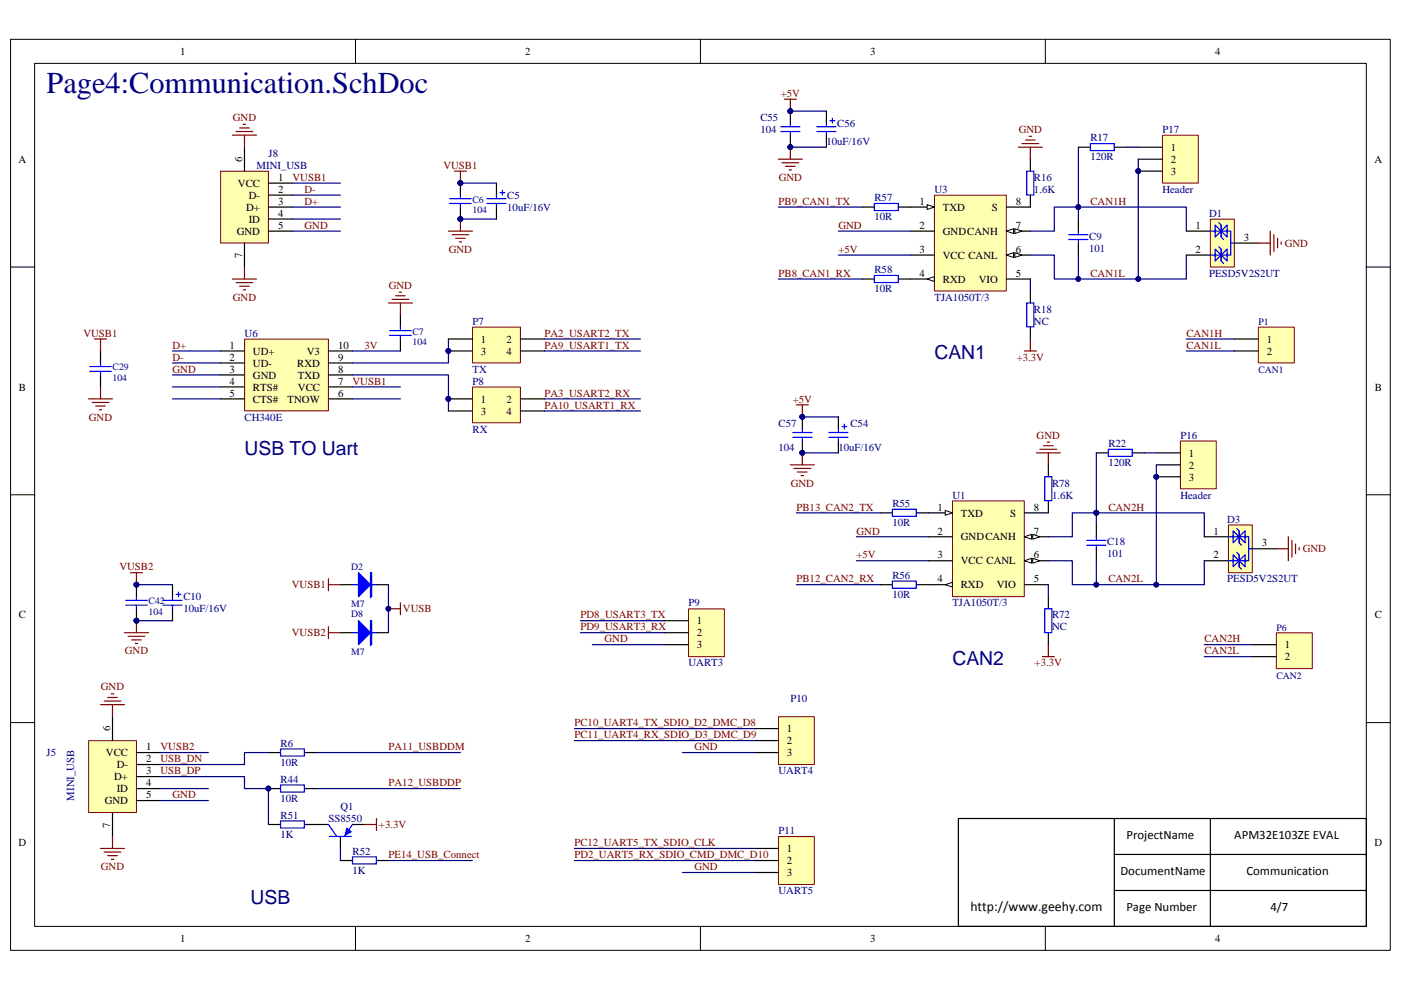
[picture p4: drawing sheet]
<svg xmlns="http://www.w3.org/2000/svg" width="297mm" height="210mm" viewBox="0 0 297 210" stroke-linecap="round" stroke-linejoin="round" font-family="sans-serif">
<path d="M2.2 8.3h292.6v193.3h-292.6z" fill="none" stroke="#000" stroke-width=".21"/>
<path d="M7.4 13.5h282.3v183h-282.3z" fill="#fff"/>
<g fill="none" stroke="#000" stroke-width=".21">
<path d="M7.3 13.4h282.4v183.1h-282.4zM75.4 8.3v5.1M148.5 8.3v5.1M221.6 8.3v5.1M2.2 56.6h5.1M289.7 56.6h5.1M2.2 104.9h5.1M289.7 104.9h5.1M2.2 153.3h5.1M289.7 153.3h5.1M75.4 196.5v5.1M148.5 196.5v5.1"/>
<path d="M221.6 196.5v5.1"/>
</g>
<path d="M203.2 173.6h86.5v22.9h-86.5zM236.3 173.6v22.9M256.6 173.6v22.9M236.3 188.9h53.4M236.3 181.2h53.4" fill="none" stroke="#000" stroke-width=".25"/>
<path d="M168.8 108.8h17.9M168.8 124h17.9M255.3 136.7h10.2M255.3 139.3h10.2" fill="none" stroke="#000080" stroke-width=".25"/>
<path d="M219.7 96.1h5.1M220.5 95.3h3.5M221.3 94.5h2M222 93.8h.5M222.3 96.1v2.5M221 139.3h2.5M222.3 136.7v2.6" fill="none" stroke="#800000" stroke-width=".25"/>
<path d="M202 106.3h15.2v20.3h-15.2z" fill="#ffffb0"/>
<path d="M201.9 106.2h15.3v20.4h-15.3z" fill="none" stroke="#800000" stroke-width=".21"/>
<path d="M196.8 108.8h5.1" fill="none" stroke="#000" stroke-width=".25"/>
<path d="M200.4 108.3l1.5 .5-1.5 .5z" fill="#fff" stroke="#000" stroke-width=".21"/>
<path d="M196.8 113.9h5.1M196.8 118.9h5.1M196.8 124h5.1" fill="none" stroke="#000" stroke-width=".25"/>
<path d="M200.4 124l1.5-.5v1z" fill="#fff" stroke="#000" stroke-width=".21"/>
<path d="M217.2 118.9h5.1M217.2 124h5.1" fill="none" stroke="#000" stroke-width=".25"/>
<g fill="#fff" stroke="#000" stroke-width=".21">
<path d="M217.2 118.9l1.5-.5v1z"/>
<path d="M219 118.4l1.5 .5-1.5 .5z"/>
</g>
<path d="M217.2 113.9h5.1" fill="none" stroke="#000" stroke-width=".25"/>
<g fill="#fff" stroke="#000" stroke-width=".21">
<path d="M217.2 113.9l1.5-.6v1.1z"/>
<path d="M219 113.3l1.5 .6-1.5 .5z"/>
</g>
<path d="M232.4 96.1h2.6M240.1 96.1h2.5M217.2 108.8h5.1M232.4 111.3v2.6M232.4 116.4v2.5" fill="none" stroke="#000" stroke-width=".25"/>
<path d="M181.6 118.9h15.2M181.6 113.9h15.2M222.3 118.9h5v5.1h28v-5.1M232.4 108.8h-5.1v5.1h-5M222.3 124v2.6" fill="none" stroke="#000080" stroke-width=".25"/>
<path d="M235 95.3h5v1.5h-5zM230.4 114.6h4.1M230.4 115.6h4.1M232.4 113.9v.7M232.4 115.6v.8" fill="none" stroke="#00f" stroke-width=".25"/>
<g fill="#000080" stroke="#000080" stroke-width=".21">
<circle cx="232.4" cy="124" r=".5"/>
<circle cx="245.2" cy="124" r=".5"/>
<circle cx="232.4" cy="108.8" r=".5"/>
</g>
<path d="M260.5 111.4h5v10.1h-5z" fill="#ffffb0"/>
<path d="M260.5 111.3h5v10.2h-5z" fill="none" stroke="#800000" stroke-width=".21"/>
<path d="M222.3 98.6v2.5M222.3 106.2v2.6M255.3 113.9h5.1M255.3 118.9h5.1M265.5 116.4h5.1M222.3 126.6v2.5M222.3 134.2v2.5" fill="none" stroke="#000" stroke-width=".25"/>
<g fill="none" stroke="#00f" stroke-width=".25">
<path d="M221.5 101.1h1.5v5.1h-1.5zM260.4 113.9h4.3v5h-4.3M261.4 113.6v1.5l1.3-1.2M261.4 118.7v1.5l1.3-1.3M262.2 112.1l.5 .5v2.5M262.2 117.2l.5 .5v2.5M262.7 113.9l-1.3-1.3v1.5M262.7 113.9l1.3-1.3v1.5M262.7 112.6v2.5l.5 .5M262.7 118.9l-1.3-1.2v1.5M262.7 118.9l1.3-1.2v1.5M262.7 117.7v2.5l.5 .5"/>
<path d="M264 113.6v1.5l-1.3-1.2M264 118.7v1.5l-1.3-1.3M264.7 116.4h.8M221.5 129.1h1.5v5.1h-1.5z"/>
</g>
<path d="M270.6 116.4h2.6M273.2 113.9v5M273.9 114.6v3.6M274.7 115.4v2M275.4 116.1v.5" fill="none" stroke="#800000" stroke-width=".25"/>
<path d="M232.4 108.8v2.5M232.4 118.9v5.1" fill="none" stroke="#000080" stroke-width=".25"/>
<g fill="#000080" stroke="#000080" stroke-width=".21">
<circle cx="232.4" cy="108.8" r=".5"/>
<circle cx="232.4" cy="124" r=".5"/>
</g>
<path d="M270.6 134.2h7.6v7.6h-7.6z" fill="#ffffb0"/>
<path d="M270.6 134.2h7.6v7.6h-7.6z" fill="none" stroke="#800000" stroke-width=".21"/>
<path d="M265.5 136.7h5.1M265.5 139.3h5.1" fill="none" stroke="#000" stroke-width=".25"/>
<path d="M165 43.9h17.8M165 59.2h17.8M251.5 71.9h10.2M251.5 74.4h10.2" fill="none" stroke="#000080" stroke-width=".25"/>
<path d="M215.9 31.2h5.1M216.7 30.5h3.5M217.4 29.7h2.1M218.2 28.9h.5M218.5 31.2v2.6M217.2 74.4h2.5M218.5 71.9v2.5" fill="none" stroke="#800000" stroke-width=".25"/>
<path d="M198.1 41.4h15.3v20.3h-15.3z" fill="#ffffb0"/>
<path d="M198.1 41.4h15.3v20.3h-15.3z" fill="none" stroke="#800000" stroke-width=".21"/>
<path d="M193 43.9h5.1" fill="none" stroke="#000" stroke-width=".25"/>
<path d="M196.6 43.4l1.5 .5-1.5 .5z" fill="#fff" stroke="#000" stroke-width=".21"/>
<path d="M193 49h5.1M193 54.1h5.1M193 59.2h5.1" fill="none" stroke="#000" stroke-width=".25"/>
<path d="M196.6 59.2l1.5-.5v1z" fill="#fff" stroke="#000" stroke-width=".21"/>
<path d="M213.4 59.2h5.1M213.4 54.1h5.1" fill="none" stroke="#000" stroke-width=".25"/>
<g fill="#fff" stroke="#000" stroke-width=".21">
<path d="M213.4 54.1l1.5-.5v1z"/>
<path d="M215.2 53.6l1.5 .5-1.5 .5z"/>
</g>
<path d="M213.4 49h5.1" fill="none" stroke="#000" stroke-width=".25"/>
<g fill="#fff" stroke="#000" stroke-width=".21">
<path d="M213.4 49l1.5-.5v1z"/>
<path d="M215.2 48.5l1.5 .5-1.5 .5z"/>
</g>
<path d="M228.6 31.2h2.6M236.3 31.2h2.5M213.4 43.9h5.1M228.6 46.5v2.5M228.6 51.6v2.5" fill="none" stroke="#000" stroke-width=".25"/>
<path d="M177.8 54.1h15.2M177.8 49h15.2M218.5 54.1h5v5.1h28v-5.1M218.5 59.2v2.5" fill="none" stroke="#000080" stroke-width=".25"/>
<path d="M231.2 30.5h5v1.4h-5zM226.6 49.8h4.1M226.6 50.8h4.1M228.6 49v.8M228.6 50.8v.8" fill="none" stroke="#00f" stroke-width=".25"/>
<g fill="#000080" stroke="#000080" stroke-width=".21">
<circle cx="228.6" cy="59.2" r=".49"/>
<circle cx="241.3" cy="59.2" r=".49"/>
</g>
<path d="M256.6 46.5h5.1v10.1h-5.1z" fill="#ffffb0"/>
<path d="M256.6 46.5h5.1v10.1h-5.1z" fill="none" stroke="#800000" stroke-width=".21"/>
<path d="M218.5 33.8v2.5M218.5 41.4v2.5M251.5 49h5.1M251.5 54.1h5.1M261.7 51.6h5.1M218.5 61.7v2.6M218.5 69.4v2.5" fill="none" stroke="#000" stroke-width=".25"/>
<g fill="none" stroke="#00f" stroke-width=".25">
<path d="M217.7 36.3h1.5v5.1h-1.5zM256.6 49h4.3v5.1h-4.3M257.6 48.8v1.5l1.3-1.3M257.6 53.8v1.6l1.3-1.3M258.4 47.2l.5 .5v2.6M258.4 52.3l.5 .5v2.6M258.9 49l-1.3-1.3v1.6M258.9 49l1.3-1.3v1.6M258.9 47.7v2.6l.5 .5M258.9 54.1l-1.3-1.3v1.6M258.9 54.1l1.3-1.3v1.6M258.9 52.8v2.6l.5 .5"/>
<path d="M260.2 48.8v1.5l-1.3-1.3M260.2 53.8v1.6l-1.3-1.3M260.9 51.6h.8M217.7 64.3h1.5v5h-1.5z"/>
</g>
<path d="M266.8 51.6h2.5M269.3 49v5.1M270.1 49.8v3.5M270.9 50.5v2.1M271.6 51.3v.5" fill="none" stroke="#800000" stroke-width=".25"/>
<path d="M228.6 43.9v2.6M228.6 54.1v5.1" fill="none" stroke="#000080" stroke-width=".25"/>
<g fill="#000080" stroke="#000080" stroke-width=".21">
<circle cx="228.6" cy="43.9" r=".49"/>
<circle cx="228.6" cy="59.2" r=".49"/>
</g>
<path d="M266.8 69.4h7.6v7.6h-7.6z" fill="#ffffb0"/>
<path d="M266.8 69.4h7.6v7.6h-7.6z" fill="none" stroke="#800000" stroke-width=".21"/>
<path d="M97.6 38.8v2.6M97.6 43.9v2.6M261.7 71.9h5.1M261.7 74.4h5.1" fill="none" stroke="#000" stroke-width=".25"/>
<path d="M95.1 49h5.1M95.8 49.8h3.6M96.6 50.5h2M97.4 51.3h.5M97.6 46.5v2.5" fill="none" stroke="#800000" stroke-width=".25"/>
<g fill="#000080" stroke="#000080" stroke-width=".21">
<circle cx="97.6" cy="46.5" r=".49"/>
<circle cx="97.6" cy="38.8" r=".49"/>
</g>
<path d="M95.3 42.1h4.6M95.3 43.2h4.6M97.6 41.4v.7M97.6 43.2v.7" fill="none" stroke="#00f" stroke-width=".25"/>
<path d="M51.9 71.9h17.7v15.2h-17.7z" fill="#ffffb0"/>
<path d="M51.9 71.9h17.7v15.2h-17.7z" fill="none" stroke="#800000" stroke-width=".21"/>
<path d="M46.8 74.4h5M46.8 77h5M46.8 79.5h5M69.6 74.4h5.1M69.6 77h5.1M69.6 79.5h5.1M84.9 66.8v2.6M84.9 71.9v2.5M46.8 82.1h5M46.8 84.6h5M69.6 82.1h5.1M69.6 84.6h5.1" fill="none" stroke="#000" stroke-width=".25"/>
<g fill="none" stroke="#000080" stroke-width=".25">
<path d="M97.6 46.5h7.7M36.6 74.4h10.2M36.6 77h10.2M36.6 79.5h10.2M74.7 79.5h20.4v7.7M74.7 74.4h10.2M95.1 71.9v5.1h-20.4M115.4 71.9h20.4M36.6 82.1h10.2M36.6 84.6h10.2M74.7 82.1h10.2M74.7 84.6h10.2"/>
<path d="M115.4 84.6h20.4"/>
</g>
<g fill="#000080" stroke="#000080" stroke-width=".21">
<circle cx="97.6" cy="46.5" r=".49"/>
<circle cx="95.1" cy="74.4" r=".5"/>
<circle cx="95.1" cy="84.6" r=".5"/>
<circle cx="97.6" cy="38.8" r=".49"/>
</g>
<path d="M82.6 71.1h4.6M82.6 70.1h4.6M84.9 69.4v.7M84.9 71.1v.8" fill="none" stroke="#00f" stroke-width=".25"/>
<path d="M96.3 36.3h2.6M97.6 36.3v2.5M82.4 64.3h5.1M83.1 63.5h3.6M83.9 62.7h2M84.6 62h.6M84.9 64.3v2.5" fill="none" stroke="#800000" stroke-width=".25"/>
<path d="M100.2 69.4h10.1v7.6h-10.1z" fill="#ffffb0"/>
<path d="M100.2 69.4h10.1v7.6h-10.1z" fill="none" stroke="#800000" stroke-width=".21"/>
<path d="M95.1 71.9h5.1M95.1 74.4h5.1M110.3 71.9h5.1M110.3 74.4h5.1" fill="none" stroke="#000" stroke-width=".25"/>
<circle cx="95.1" cy="74.4" r=".5" fill="#000080" stroke="#000080" stroke-width=".21"/>
<path d="M100.2 82.1h10.1v7.6h-10.1z" fill="#ffffb0"/>
<path d="M100.2 82.1h10.1v7.6h-10.1z" fill="none" stroke="#800000" stroke-width=".21"/>
<path d="M95.1 84.6h5.1M95.1 87.2h5.1M110.3 84.6h5.1M110.3 87.2h5.1" fill="none" stroke="#000" stroke-width=".25"/>
<circle cx="95.1" cy="84.6" r=".5" fill="#000080" stroke="#000080" stroke-width=".21"/>
<path d="M115.4 74.4h20.4M115.4 87.2h20.4" fill="none" stroke="#000080" stroke-width=".25"/>
<path d="M146 129.2h7.6v10.1h-7.6z" fill="#ffffb0"/>
<path d="M146 129.1h7.6v10.2h-7.6z" fill="none" stroke="#800000" stroke-width=".21"/>
<path d="M140.9 131.7h5.1M140.9 134.2h5.1M140.9 136.7h5.1" fill="none" stroke="#000" stroke-width=".25"/>
<path d="M165.1 152h7.6v10.2h-7.6z" fill="#ffffb0"/>
<path d="M165.1 152h7.6v10.2h-7.6z" fill="none" stroke="#800000" stroke-width=".21"/>
<path d="M160 154.5h5M160 157.1h5M160 159.6h5" fill="none" stroke="#000" stroke-width=".25"/>
<path d="M165.1 177.5h7.6v10.1h-7.6z" fill="#ffffb0"/>
<path d="M165.1 177.4h7.6v10.2h-7.6z" fill="none" stroke="#800000" stroke-width=".21"/>
<g fill="none" stroke="#000" stroke-width=".25">
<path d="M105.3 38.8v2.6M167.6 23.6v2.5M167.6 28.7v2.5M175.2 23.6v2.5M175.2 28.7v2.5M105.3 43.9v2.6M170.1 88.4v2.6M170.1 93.5v2.6M177.8 88.4v2.6M177.8 93.5v2.6M28.9 124v2.6M28.9 129.1v2.6"/>
<path d="M36.6 124v2.6M36.6 129.1v2.6M72.2 134.2h2.5M72.2 124h2.5M79.8 134.2h2.6M79.8 124h2.6M56.9 159.6h2.6M64.6 159.6h2.5M56.9 167.3h2.6M64.6 167.3h2.5M160 180h5M160 182.5h5"/>
<path d="M160 185.1h5"/>
</g>
<g fill="none" stroke="#000080" stroke-width=".25">
<path d="M97.6 38.8h7.7M167.6 31.2h7.6M167.6 23.6h7.6M170.1 88.4h7.7M170.1 96.1h7.7M28.9 131.7h7.7M28.9 124h7.7M123.1 131.7h17.8M123.1 134.2h17.8M125.6 136.7h15.3M121.8 154.5h38.2M121.8 157.1h38.2"/>
<path d="M144.7 159.6h15.3M121.8 180h38.2M121.8 182.5h38.2M144.7 185.1h15.3"/>
</g>
<g fill="none" stroke="#800000" stroke-width=".25">
<path d="M165 33.8h5.1M165.8 34.5h3.6M166.3 21h2.5M166.6 35.3h2M167.3 36h.5M167.6 21v2.6M167.6 31.2v2.6M167.6 98.6h5.1M168.3 99.4h3.6M168.8 85.9h2.6M170.1 85.9v2.5M170.1 96.1v2.5"/>
<path d="M169.1 100.1h2M169.9 100.9h.5M26.4 134.2h5.1M27.2 135h3.5M27.7 121.5h2.5M27.9 135.7h2M28.7 136.5h.5M28.9 121.5v2.5M28.9 131.7v2.5M69.6 134.2h2.6M69.6 124h2.6M69.6 122.7v2.6"/>
<path d="M69.6 132.9v2.6"/>
</g>
<g fill="#000080" stroke="#000080" stroke-width=".21">
<circle cx="28.9" cy="131.6" r=".49"/>
<circle cx="28.9" cy="124" r=".49"/>
<circle cx="167.6" cy="31.2" r=".49"/>
<circle cx="167.6" cy="23.6" r=".49"/>
<circle cx="170.1" cy="96" r=".49"/>
<circle cx="170.1" cy="88.4" r=".49"/>
<circle cx="56.9" cy="167.2" r=".49"/>
<circle cx="97.6" cy="38.8" r=".49"/>
</g>
<g fill="none" stroke="#00f" stroke-width=".25">
<path d="M165.5 26.9h4.1M165.5 27.9h4.1M167.6 26.1v.8M167.6 27.9v.8M173.2 26.9h4M173.2 27.9h4M175.2 26.1v.8M175.2 27.9v.8M176 25.6h1M176.5 25.1v1M103.2 42.1h4.1M103.2 43.2h4.1"/>
<path d="M105.3 41.4v.7M105.3 43.2v.7M106 40.9h1M106.5 40.4v1M168.1 91.7h4.1M168.1 92.8h4.1M170.1 91v.7M170.1 92.8v.7M175.7 91.7h4.1M175.7 92.8h4.1M177.8 91v.7M177.8 92.8v.7"/>
<path d="M178.5 90.5h1M179 90v1M26.6 127.3h4.6M26.6 128.4h4.6M28.9 126.6v.7M28.9 128.4v.7M34.5 127.3h4.1M34.5 128.4h4.1M36.6 126.6v.7M36.6 128.4v.7M37.3 126.1h1.1M37.8 125.6v1"/>
<path d="M74.7 134.2h5.1M74.7 124h5.1M59.5 158.9h5v1.5h-5zM59.5 166.5h5v1.5h-5z"/>
</g>
<g fill="#00f" stroke="#00f" stroke-width=".25">
<path d="M76 131.7l2.5 2.5-2.5 2.5z"/>
<path d="M76 121.5l2.5 2.5-2.5 2.6z"/>
<path d="M78.5 131.7v5h.3v-5z" fill-rule="evenodd"/>
<path d="M78.5 121.5v5.1h.3v-5.1z" fill-rule="evenodd"/>
</g>
<path d="M250.3 93.6h7.6v10.1h-7.6z" fill="#ffffb0"/>
<path d="M250.3 93.5h7.6v10.2h-7.6z" fill="none" stroke="#800000" stroke-width=".21"/>
<path d="M245.2 96.1h5M245.2 98.6h5M245.2 101.1h5" fill="none" stroke="#000" stroke-width=".25"/>
<circle cx="245.2" cy="101.1" r=".5" fill="#000080" stroke="#000080" stroke-width=".21"/>
<path d="M246.5 28.7h7.6v10.1h-7.6z" fill="#ffffb0"/>
<path d="M246.5 28.7h7.6v10.1h-7.6z" fill="none" stroke="#800000" stroke-width=".21"/>
<g fill="none" stroke="#000" stroke-width=".25">
<path d="M241.3 31.2h5.1M241.3 33.8h5.1M241.3 36.3h5.1M182.8 43.9h2.6M182.8 59.2h2.6M190.5 43.9h2.5M190.5 59.2h2.5M21.3 74.4v2.6M21.3 79.5v2.6M186.7 108.8h2.5M194.3 108.8h2.5M186.7 124h2.5"/>
<path d="M194.3 124h2.5M56.9 174.9h2.6M64.6 174.9h5M72.2 177.4v2.6M74.7 174.9h2.6M72.2 182.5h2.5M79.8 182.5h2.6"/>
</g>
<g fill="#000080" stroke="#000080" stroke-width=".21">
<circle cx="241.3" cy="36.3" r=".49"/>
<circle cx="228.6" cy="43.9" r=".49"/>
<circle cx="241.3" cy="59.2" r=".49"/>
<circle cx="232.4" cy="108.8" r=".5"/>
<circle cx="245.2" cy="101.1" r=".5"/>
<circle cx="245.2" cy="124" r=".5"/>
<circle cx="82.3" cy="129.1" r=".49"/>
</g>
<path d="M228.6 31.2v12.7M238.8 31.2h2.5M241.3 33.8v25.4M218.5 49h5v-5.1h28v5.1M232.4 96.1v12.7M242.6 96.1h2.6M245.2 98.6v25.4M82.4 124v10.2M72.2 180v2.5M82.4 182.5h17.8" fill="none" stroke="#000080" stroke-width=".25"/>
<path d="M20 71.9h2.6M21.3 71.9v2.5M18.8 84.6h5.1M19.5 85.4h3.6M20.3 86.1h2M21.1 86.9h.5M21.3 82.1v2.5M82.4 129.1h2.5M84.9 127.8v2.6M77.3 174.9h2.5M79.8 173.6v2.5" fill="none" stroke="#800000" stroke-width=".25"/>
<g fill="none" stroke="#00f" stroke-width=".25">
<path d="M185.4 43.2h5.1v1.5h-5.1zM185.4 58.4h5.1v1.5h-5.1zM19 77.7h4.6M19 78.8h4.6M21.3 77v.7M21.3 78.8v.7M189.2 108h5.1v1.5h-5.1zM189.2 123.3h5.1v1.5h-5.1zM59.5 174.1h5v1.5h-5zM69.6 174.9l1.8 2.5M69.9 177.4h4.6M74.7 174.9l-1.7 2.5"/>
<path d="M74.7 181.7h5.1v1.5h-5.1z"/>
</g>
<path d="M73.5 175.6l1 .8-1.3 .8z" fill="#00f" stroke="#00f" stroke-width=".21"/>
<path d="M46.8 36.3h10.1v15.2h-10.1z" fill="#ffffb0"/>
<path d="M46.8 36.3h10.1v15.2h-10.1z" fill="none" stroke="#800000" stroke-width=".21"/>
<path d="M51.8 31.2v5.1M56.9 38.8h5.1M51.8 51.6v5M56.9 41.4h5.1M56.9 43.9h5.1M56.9 49h5.1M56.9 46.5h5.1" fill="none" stroke="#000" stroke-width=".25"/>
<path d="M62 38.8h10.2M62 41.4h10.2M62 49h10.2M62 43.9h10.2M62 46.5h10.2" fill="none" stroke="#000080" stroke-width=".25"/>
<path d="M49.3 28.7h5.1M50.1 27.9h3.5M50.8 27.1h2M51.6 26.4h.5M51.8 28.7v2.5M49.3 59.2h5.1M50.1 59.9h3.5M51.8 56.6v2.6M50.8 60.7h2M51.6 61.5h.5" fill="none" stroke="#800000" stroke-width=".25"/>
<path d="M18.8 157.1h10.1v15.2h-10.1z" fill="#ffffb0"/>
<path d="M18.8 157.1h10.1v15.2h-10.1z" fill="none" stroke="#800000" stroke-width=".21"/>
<path d="M23.9 152v5.1M28.9 159.6h5.1M23.9 172.3v5.1M28.9 162.2h5.1M28.9 164.7h5.1M28.9 169.8h5.1M28.9 167.3h5.1" fill="none" stroke="#000" stroke-width=".25"/>
<path d="M232.4 108.8h22.9v5.1M34 159.6h10.2M56.9 159.6h-5.1v2.6h-17.8M67.1 159.6h30.5M34 167.3h10.2M34 164.7h17.8v2.6h5.1v7.6M34 169.8h10.2M67.1 167.3h30.5" fill="none" stroke="#000080" stroke-width=".25"/>
<g fill="#000080" stroke="#000080" stroke-width=".21">
<circle cx="56.9" cy="167.2" r=".49"/>
<circle cx="232.4" cy="108.8" r=".5"/>
</g>
<path d="M21.3 149.5h5.1M22.1 148.7h3.5M22.8 147.9h2.1M23.6 147.2h.5M23.9 149.5v2.5M21.3 180h5.1M23.9 177.4v2.6M22.1 180.7h3.5M22.8 181.5h2.1M23.6 182.3h.5" fill="none" stroke="#800000" stroke-width=".25"/>
<text font-size="6.4" fill="#000080" x="9.9" y="19.7">Page4:Communication.SchDoc</text>
<g font-size="4.1" fill="#000080">
<text x="198.1" y="76.1">CAN1</text>
<text x="51.9" y="96.5">USB TO Uart</text>
<text x="201.9" y="141">CAN2</text>
<text x="53.1" y="191.8">USB</text>
</g>
<text font-size="2.9" x="205.7" y="193.2">http://www.geehy.com</text>
<g font-size="2.7">
<text x="238.8" y="178">ProjectName</text>
<text x="261.7" y="178">APM32E103ZE EVAL</text>
<text x="237.6" y="185.6">DocumentName</text>
<text x="264.3" y="185.6">Communication</text>
<text x="238.8" y="193.2">Page Number</text>
<text x="269.4" y="193.2">4/7</text>
</g>
<g font-size="2.3">
<text x="38.2" y="11.7">1</text>
<text x="111.4" y="11.7">2</text>
<text x="184.5" y="11.7">3</text>
<text x="257.6" y="11.7">4</text>
<text x="4" y="34.5">A</text>
<text x="51.3" y="34.3" transform="rotate(-90 51.3 34.3)">6</text>
<text x="248.2" y="32">1</text>
<text x="248.2" y="34.5">2</text>
<text x="291.4" y="34.5">A</text>
<text x="50.4" y="39.6">VCC</text>
<text x="59" y="38.4">1</text>
<text x="59" y="40.9">2</text>
<text x="248.2" y="37.1">3</text>
<text x="52.2" y="44.7">D+</text>
<text x="52.7" y="42.2">D-</text>
<text x="52.7" y="47.2">ID</text>
<text x="59" y="43.4">3</text>
<text x="59" y="46">4</text>
<text x="194.9" y="43.4">1</text>
<text x="199.9" y="44.7">TXD</text>
<text x="210.3" y="44.7">S</text>
<text x="215.4" y="43.4">8</text>
<text x="50.2" y="49.8">GND</text>
<text x="59" y="48.5">5</text>
<text x="194.9" y="48.5">2</text>
<text x="194.9" y="53.6">3</text>
<text x="199.9" y="49.8">GNDCANH</text>
<text x="215.4" y="53.6">6</text>
<text x="215.4" y="48.5">7</text>
<text x="253.4" y="48.5">1</text>
<text x="253.4" y="53.6">2</text>
<text x="263.7" y="51.1">3</text>
<text x="51.3" y="54.8" transform="rotate(-90 51.3 54.8)">7</text>
<text x="194.9" y="58.7">4</text>
<text x="199.9" y="54.9">VCC CANL</text>
<text x="199.9" y="60">RXD</text>
<text x="207.5" y="60">VIO</text>
<text x="215.4" y="58.7">5</text>
<text x="48.7" y="74">1</text>
<text x="48.7" y="76.5">2</text>
<text x="53.6" y="75.2">UD+</text>
<text x="53.6" y="77.8">UD-</text>
<text x="63" y="77.8">RXD</text>
<text x="65.1" y="75.2">V3</text>
<text x="71.7" y="74">10</text>
<text x="71.7" y="76.5">9</text>
<text x="102" y="72.7">1</text>
<text x="102" y="75.2">3</text>
<text x="107.4" y="72.7">2</text>
<text x="107.4" y="75.2">4</text>
<text x="268.6" y="72.7">1</text>
<text x="268.6" y="75.2">2</text>
<text x="4" y="82.8">B</text>
<text x="48.7" y="79">3</text>
<text x="48.7" y="81.6">4</text>
<text x="53.6" y="80.3">GND</text>
<text x="53.6" y="82.8">RTS#</text>
<text x="63.2" y="82.8">VCC</text>
<text x="63.2" y="80.3">TXD</text>
<text x="71.7" y="81.6">7</text>
<text x="71.7" y="79">8</text>
<text x="291.5" y="82.8">B</text>
<text x="48.7" y="84.1">5</text>
<text x="53.6" y="85.4">CTS#</text>
<text x="61" y="85.4">TNOW</text>
<text x="71.7" y="84.1">6</text>
<text x="102" y="85.4">1</text>
<text x="102" y="87.9">3</text>
<text x="107.4" y="85.4">2</text>
<text x="107.4" y="87.9">4</text>
<text x="252" y="96.8">1</text>
<text x="252" y="99.4">2</text>
<text x="252" y="101.9">3</text>
<text x="198.8" y="108.3">1</text>
<text x="198.8" y="113.4">2</text>
<text x="203.7" y="109.6">TXD</text>
<text x="214.1" y="109.6">S</text>
<text x="219.2" y="113.4">7</text>
<text x="219.2" y="108.3">8</text>
<text x="257.3" y="113.4">1</text>
<text x="198.8" y="118.4">3</text>
<text x="203.7" y="114.6">GNDCANH</text>
<text x="203.7" y="119.7">VCC CANL</text>
<text x="219.2" y="118.4">6</text>
<text x="257.3" y="118.4">2</text>
<text x="267.6" y="115.9">3</text>
<text x="198.8" y="123.5">4</text>
<text x="203.7" y="124.8">RXD</text>
<text x="211.3" y="124.8">VIO</text>
<text x="219.2" y="123.5">5</text>
<text x="4" y="131.2">C</text>
<text x="291.5" y="131.2">C</text>
<text x="147.7" y="132.4">1</text>
<text x="147.7" y="135">2</text>
<text x="147.7" y="137.5">3</text>
<text x="272.4" y="137.5">1</text>
<text x="272.4" y="140.1">2</text>
<text x="23.4" y="155.1" transform="rotate(-90 23.4 155.1)">6</text>
<text x="166.8" y="155.3">1</text>
<text x="22.5" y="160.4">VCC</text>
<text x="31" y="159.1">1</text>
<text x="31" y="161.7">2</text>
<text x="166.8" y="157.9">2</text>
<text x="166.8" y="160.4">3</text>
<text x="24.2" y="165.5">D+</text>
<text x="24.7" y="163">D-</text>
<text x="31" y="164.2">3</text>
<text x="31" y="166.8">4</text>
<text x="22.2" y="170.6">GND</text>
<text x="24.7" y="168">ID</text>
<text x="31" y="169.3">5</text>
<text x="4" y="179.5">D</text>
<text x="23.4" y="175.5" transform="rotate(-90 23.4 175.5)">7</text>
<text x="291.4" y="179.5">D</text>
<text x="166.8" y="180.7">1</text>
<text x="166.8" y="183.3">2</text>
<text x="166.8" y="185.8">3</text>
<text x="38.2" y="199.8">1</text>
<text x="111.4" y="199.8">2</text>
<text x="184.5" y="199.8">3</text>
<text x="257.6" y="199.8">4</text>
</g>
<g font-size="2.3" fill="#800000">
<text x="165.5" y="20.6">+5V</text>
<text x="49.4" y="25.6">GND</text>
<text x="216" y="28.2">GND</text>
<text x="94" y="35.8">VUSB1</text>
<text x="62" y="38.4">VUSB1</text>
<text x="64.6" y="40.9">D-</text>
<text x="165.1" y="38.4">GND</text>
<text x="64.6" y="43.4">D+</text>
<text x="165.1" y="43.4">PB9_CAN1_TX</text>
<text x="231.2" y="43.4">CAN1H</text>
<text x="64.6" y="48.5">GND</text>
<text x="95.1" y="53.6">GND</text>
<text x="177.8" y="48.5">GND</text>
<text x="177.8" y="53.6">+5V</text>
<text x="272.4" y="52.3">GND</text>
<text x="165.1" y="58.7">PB8_CAN1_RX</text>
<text x="231.2" y="58.7">CAN1L</text>
<text x="49.4" y="63.8">GND</text>
<text x="82.4" y="61.2">GND</text>
<text x="17.7" y="71.4">VUSB1</text>
<text x="115.4" y="71.4">PA2_USART2_TX</text>
<text x="251.5" y="71.4">CAN1H</text>
<text x="36.6" y="74">D+</text>
<text x="36.6" y="76.5">D-</text>
<text x="77.3" y="74">3V</text>
<text x="115.4" y="74">PA9_USART1_TX</text>
<text x="215.6" y="76.5">+3.3V</text>
<text x="251.5" y="74">CAN1L</text>
<text x="36.6" y="79">GND</text>
<text x="74.7" y="81.6">VUSB1</text>
<text x="18.8" y="89.2">GND</text>
<text x="115.4" y="86.7">PA10_USART1_RX</text>
<text x="115.4" y="84.1">PA3_USART2_RX</text>
<text x="168.1" y="85.4">+5V</text>
<text x="219.8" y="93">GND</text>
<text x="167.6" y="103.2">GND</text>
<text x="168.9" y="108.3">PB13_CAN2_TX</text>
<text x="181.6" y="113.4">GND</text>
<text x="235" y="108.3">CAN2H</text>
<text x="181.6" y="118.4">+5V</text>
<text x="276.2" y="117.2">GND</text>
<text x="25.3" y="121">VUSB2</text>
<text x="61.9" y="124.8">VUSB1</text>
<text x="168.9" y="123.5">PB12_CAN2_RX</text>
<text x="235" y="123.5">CAN2L</text>
<text x="85.4" y="129.9">VUSB</text>
<text x="123.1" y="131.2">PD8_USART3_TX</text>
<text x="61.9" y="135">VUSB2</text>
<text x="123.1" y="133.7">PD9_USART3_RX</text>
<text x="128.2" y="136.2">GND</text>
<text x="255.4" y="136.2">CAN2H</text>
<text x="26.5" y="138.8">GND</text>
<text x="219.4" y="141.3">+3.3V</text>
<text x="255.4" y="138.8">CAN2L</text>
<text x="21.4" y="146.4">GND</text>
<text x="121.8" y="154.1">PC10_UART4_TX_SDIO_D2_DMC_D8</text>
<text x="34" y="159.1">VUSB2</text>
<text x="34" y="161.7">USB_DN</text>
<text x="82.4" y="159.1">PA11_USBDDM</text>
<text x="121.8" y="156.6">PC11_UART4_RX_SDIO_D3_DMC_D9</text>
<text x="147.2" y="159.1">GND</text>
<text x="34" y="164.2">USB_DP</text>
<text x="82.4" y="166.8">PA12_USBDDP</text>
<text x="36.6" y="169.3">GND</text>
<text x="80.3" y="175.7">+3.3V</text>
<text x="121.8" y="179.5">PC12_UART5_TX_SDIO_CLK</text>
<text x="21.4" y="184.6">GND</text>
<text x="82.4" y="182">PE14_USB_Connect</text>
<text x="121.8" y="182">PD2_UART5_RX_SDIO_CMD_DMC_D10</text>
<text x="147.2" y="184.6">GND</text>
</g>
<g font-size="2.3" fill="#000080">
<text x="161.2" y="25.6">C55</text>
<text x="161.2" y="28.2">104</text>
<text x="177.5" y="26.9">C56</text>
<text x="231.2" y="30">R17</text>
<text x="246.4" y="28.2">P17</text>
<text x="54.4" y="35.8">MINI_USB</text>
<text x="56.9" y="33.3">J8</text>
<text x="175.2" y="30.7">10uF/16V</text>
<text x="231.2" y="34">120R</text>
<text x="198.1" y="40.9">U3</text>
<text x="219.2" y="38.4">R16</text>
<text x="219.2" y="40.9">1.6K</text>
<text x="246.4" y="40.9">Header</text>
<text x="107.5" y="42.2">C5</text>
<text x="107.5" y="44.7">10uF/16V</text>
<text x="185.4" y="42.7">R57</text>
<text x="185.4" y="46.7">10R</text>
<text x="256.4" y="46">D1</text>
<text x="230.9" y="50.8">C9</text>
<text x="230.9" y="53.4">101</text>
<text x="185.4" y="57.9">R58</text>
<text x="256.4" y="58.7">PESD5V2S2UT</text>
<text x="185.4" y="62">10R</text>
<text x="198.1" y="63.8">TJA1050T/3</text>
<text x="51.9" y="71.4">U6</text>
<text x="100.2" y="68.9">P7</text>
<text x="219.2" y="66.3">R18</text>
<text x="219.2" y="68.9">NC</text>
<text x="100.2" y="79">TX</text>
<text x="100.2" y="81.6">P8</text>
<text x="51.9" y="89.2">CH340E</text>
<text x="100.2" y="91.8">RX</text>
<text x="165.1" y="90.5">C57</text>
<text x="165.1" y="95.6">104</text>
<text x="177.8" y="95.6">10uF/16V</text>
<text x="180.3" y="90.5">C54</text>
<text x="235" y="94.8">R22</text>
<text x="250.3" y="93">P16</text>
<text x="235" y="98.9">120R</text>
<text x="189.2" y="107.5">R55</text>
<text x="201.9" y="105.7">U1</text>
<text x="223.1" y="103.2">R78</text>
<text x="223.1" y="105.7">1.6K</text>
<text x="250.3" y="105.7">Header</text>
<text x="189.2" y="111.6">10R</text>
<text x="260.2" y="110.8">D3</text>
<text x="234.7" y="115.7">C18</text>
<text x="234.7" y="118.2">101</text>
<text x="189.2" y="122.8">R56</text>
<text x="260.2" y="123.5">PESD5V2S2UT</text>
<text x="38.9" y="127.4">C10</text>
<text x="38.9" y="129.9">10uF/16V</text>
<text x="146" y="128.6">P9</text>
<text x="189.2" y="126.9">10R</text>
<text x="201.9" y="128.6">TJA1050T/3</text>
<text x="223.1" y="131.2">R72</text>
<text x="223.1" y="133.7">NC</text>
<text x="146" y="141.3">UART3</text>
<text x="167.6" y="149">P10</text>
<text x="9.9" y="160.4">J5</text>
<text x="59.5" y="158.4">R6</text>
<text x="59.5" y="162.5">10R</text>
<text x="59.5" y="166">R44</text>
<text x="165.1" y="164.2">UART4</text>
<text x="15.7" y="169.8" transform="rotate(-90 15.7 169.8)">MINI_USB</text>
<text x="59.5" y="170.1">10R</text>
<text x="59.5" y="173.6">R51</text>
<text x="72.2" y="171.9">Q1</text>
<text x="59.5" y="177.7">1K</text>
<text x="69.7" y="174.4">SS8550</text>
<text x="165.1" y="176.9">P11</text>
<text x="74.7" y="181.3">R52</text>
<text x="74.7" y="185.3">1K</text>
<text x="165.1" y="189.7">UART5</text>
</g>
<g font-size="2.1" fill="#000080">
<text x="100.2" y="43">C6</text>
<text x="100.2" y="45.3">104</text>
<text x="87.5" y="71">C7</text>
<text x="266.8" y="68.9">P1</text>
<text x="87.5" y="73.2">104</text>
<text x="23.9" y="78.6">C29</text>
<text x="23.9" y="80.9">104</text>
<text x="266.8" y="79.1">CAN1</text>
<text x="74.5" y="120.8">D2</text>
<text x="31.5" y="128.2">C42</text>
<text x="31.5" y="130.5">104</text>
<text x="74.5" y="131">D8</text>
<text x="74.5" y="128.7">M7</text>
<text x="270.6" y="133.8">P6</text>
<text x="74.5" y="138.9">M7</text>
<text x="270.6" y="143.9">CAN2</text>
</g>
</svg>
